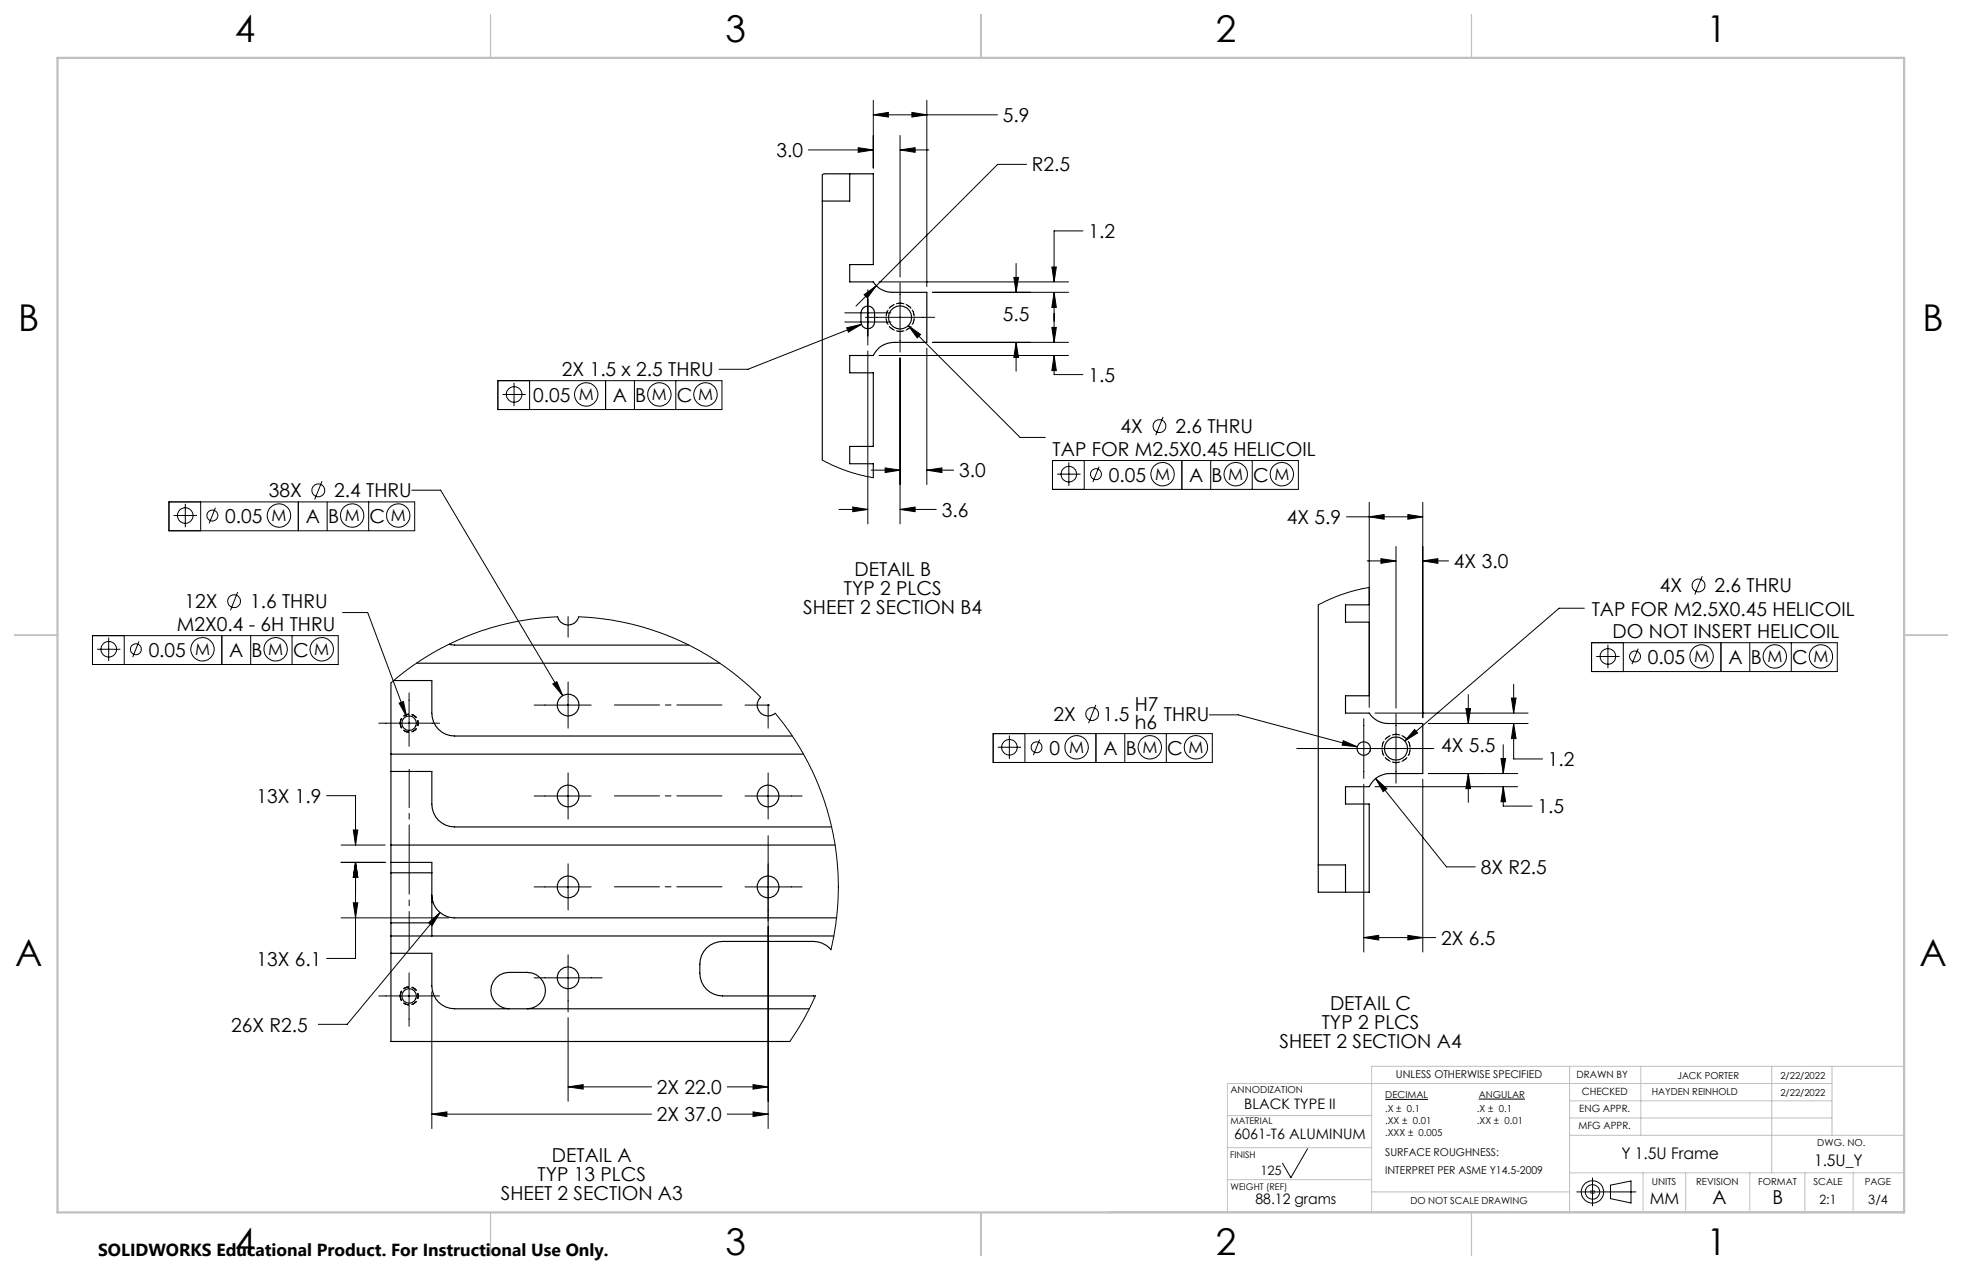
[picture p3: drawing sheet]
<svg xmlns="http://www.w3.org/2000/svg" width="432mm" height="279mm" viewBox="0 0 432 279" stroke-linecap="round" stroke-linejoin="round" font-family="sans-serif">
<g fill="none" stroke="#000" stroke-width=".22">
<path d="M177.9 33h14.3M181.4 38.2l-.4 .2M188.9 32.5l3.3 .5-3.3 .5zM192.2 25.3l3.3-.6v1.1zM192.2 22.1v14.9M192.2 25.3h27.3M198.1 33l3.3-.5v1zM198.1 29.8v31.1M198.1 33h6.3M200.7 24.7l3.3 .6-3.3 .5zM204 22.1v40.9M225.9 36.2h-6.3l-31.2 31.1"/>
<path d="M223.6 58v6.3M231.5 58.7h1l-.5 3.3zM238.3 50.8h-6.3v11.2M185.9 70.8h10.2M185.9 68.8h10.2M186.3 72.1l3.3-.7-2.9 1.7zM189.6 71.4l-25 9.8h-6.3M190.2 64.8l2.7-1.9-2 2.6zM190.5 69.8h15.2M191 77.2v38.1M191 63.7v12.2M193.5 62h41.7"/>
<path d="M193.5 78.2h41.7M198.1 62.2v15.3M198.1 78.7v36.6M199.9 71.6l2.7 2-.7 .7zM199.9 71.6l24.6 24.6h5.5M204 76.6v30M205.2 64.3h30M205.2 75.3h30M223.1 61h1.1l-.6 3.3zM223.6 75.3l.6 3.3h-1.1zM223.6 75.3v6.4M231.5 72h1l-.5 3.3z"/>
<path d="M232 64.3l.5 3.3h-1zM232 78.2l.5 3.3h-1zM232 64.3v11M232 78.2v4.2h6.3M109.6 83.7h49.3v6.4h-49.3zM110.6 86.8h5.1M113.1 84.2v5.2M116.6 83.7v6.4M133.3 83.7v6.4M139.6 83.7v6.4M148.7 83.7v6.4M256 91.7l-1.6 4"/>
<path d="M37.2 110.4h54.1v6.4h-54.1zM38.2 113.4h5.2M40.8 110.8v5.2M44.2 110.4v6.4M47.4 111.7l-1.4 3.4M65.7 110.4v6.4M70.9 105.9l-1.6 4M72 110.4v6.4M81.1 110.4v6.4M90.6 107.8h6.4l26.8 45.2M181 101.2l2.1 1.1 3.1 1.3 3 .9 3 .6M184.6 112.1h6.4"/>
<path d="M187.7 111.5l3.3 .6-3.3 .5zM191.7 103.4h6.4M194.8 102.9l3.3 .5-3.3 .6zM198.1 112.1l3.3-.6v1.1zM198.1 112.1h8M204 103.4l3.3-.5v1.1zM204 103.4h5.9M231.6 101.3h54.1v6.4h-54.1zM232.7 104.3h5.1M235.2 101.7v5.2M238.6 101.3v6.4M241.9 102.6l-1.4 3.4"/>
<path d="M260.1 101.3v6.4M266.5 101.3v6.4M275.6 101.3v6.4M296.3 113.7h16.8M301.3 113.7l3.3-.5v1zM301.3 110.5v45.1M309.8 113.2l3.3 .5-3.3 .5zM313.1 110.5v47.4M20.4 139.8h54v6.4h-54zM27.3 139.8v6.4M48.8 139.8v6.4M52.3 130.2l-1.6 4.1"/>
<path d="M55.2 139.8v6.4M64.3 139.8v6.4M75.4 134.8h5.5l8.6 22.8M122.7 135.7l-4.8 .4-5.1 .8-4.9 1.2-4.9 1.8-4 1.7-4 2.2-4.4 2.8-4.6 3.6M125 135.6v4.6M127.4 135.7l5.3 .4 6 1.1 5.3 1.5 5.6 2.3 5 2.5 3.9 2.5 4.1 3 4.8 4.4M300.9 123.4h6.3M301.3 129.2l-3.1 .7-3.1 .9-5 2.3M303.9 122.9l3.3 .5-3.3 .5zM307.2 120.2v35.6M313.1 123.4l3.3-.5v1zM313.1 123.4h5.7"/>
<path d="M348.7 133.8h-5.6l-33.9 29.2M374.6 126.8l-1.6 4M21.4 142.8h5.1M23.9 140.3v5.1M30.6 141.1l-1.4 3.5M83.4 159.1h13.3M87.8 154.7l1-.4 .7 3.3zM90 152.4v11.8M117.5 155.1h12.6M121.7 150.5l.9-.5 1.2 3zM125 150v10.2M164 155.1h5.1"/>
<path d="M169.1 155.1v5.1M169.1 155.1h.1M170.6 156.9l2 2.5 2.4 3.5 2.9 4.9 1.5 3.2 1.5 3.8 2 6.5 1.2 6.6 .4 6.1-.1 4.2-.3 3.5-.6 4.5-.6 2.8M241.2 155.1l-1.6 4M266.2 157.3h6.3l26.2 7M300.1 158.1v13.2M302.6 156.9h33.7M307.2 157.1v15.2M314.4 159.2h21.9M322.6 155.9h1l-.5 3.3zM323.1 152.8v6.4M332.6 153.6h1.1l-.6 3.3z"/>
<path d="M333.1 159.2l.6 3.3h-1.1zM333.1 159.2v7.8h6.4M333.1 150.5v6.4M350.3 141.4h54.1v6.3h-54.1zM351.3 144.4h5.1M353.9 141.9v5.1M357.3 141.4v6.3M360.5 142.7l-1.3 3.4M378.7 141.4v6.3M385.1 141.4v6.3M394.2 141.4v6.3M71.9 175h6.3v10.9"/>
<path d="M117.5 175.1h12.6M125 170v10.2M164 175.1h12.5M169.1 170v10.2M218.6 161.4h48.2v6.3h-48.2zM219.6 164.4h5.1M222.1 161.8v5.2M225.6 161.4v6.3M228.8 162.7l-1.4 3.4M241.2 161.4v6.3M247.5 161.4v6.3M256.7 161.4v6.3"/>
<path d="M285.4 164.7h30.2M295.6 162.9l3.1 1.4-3.3-.4zM300.1 172.5v36.9M302.6 173.1h31.4M302.8 171.3l2.4 2.2-.8 .7zM302.8 171.3l15.5 19.4h6.4M311.3 160.5l.7 .8-2.8 1.7zM313.1 171.4v38M314.4 170.2h19.6M323.1 170.2l.5 3.3h-1zM323.1 170.2v6.3M330.3 166.9h1.1l-.6 3.3z"/>
<path d="M330.8 173.1l.6 3.3h-1.1zM330.8 173.1v4.2h6.4M330.8 163.8v6.4M75.1 189.7h9.7M75.1 185.9h9.7M77.8 198.6h.9l-.5 3.3zM77.8 182.6h.9l-.5 3.3zM78.2 189.7l.5 3.3h-.9zM78.2 189.7v21.2h-6.3M117.5 195.1h12.6M125 190v10.2M164 195.1h12.5"/>
<path d="M169.1 183.9v64.4M75.1 201.9h23.7M83.4 219.1h13.3M90 214v11.8M94.3 203l2.5-2.2-1.7 2.8zM95 218.2v30.1M96.8 200.8l-20.4 24.6h-6.3M117.5 215.1h15M125 210v12.6M179.5 219.1l-2.7 5.2-3 4.8M300.1 206.3l3.3-.5v1zM300.1 206.3h15.9"/>
<path d="M309.8 205.8l3.3 .5-3.3 .5zM125 239.1l3.3-.5v1zM125 223.9v18.4M125 239.1h18.4M160.1 239.1h9M165.7 238.6l3.4 .5-3.4 .5zM95 245.1l3.4-.5v1zM95 245.1h48.4M160.1 245.1h9M165.7 244.6l3.4 .5-3.4 .5zM287.8 252.7l-3.7 6.4-1.8-3.2M304.9 241.9h9.4"/>
<path d="M325.4 241.8h10.2M350.5 259.2v6.1M347 262.2h13M350.1 261.9l.7 .7M350.8 261.9l-.7 .7M354.4 260.7l4.6-.9v4.9l-4.6-1z"/>
<circle cx="113.2" cy="86.8" r="1.71"/>
<circle cx="129" cy="86.8" r="2.57"/>
<circle cx="145.1" cy="86.8" r="2.58"/>
<circle cx="155.3" cy="86.8" r="2.57"/>
<circle cx="255.2" cy="93.7" r="1.4"/>
<circle cx="40.8" cy="113.4" r="1.71"/>
<circle cx="46.8" cy="113.4" r="1.19"/>
<circle cx="61.4" cy="113.4" r="2.57"/>
<circle cx="70.1" cy="107.9" r="1.41"/>
<circle cx="77.5" cy="113.4" r="2.57"/>
<circle cx="87.6" cy="113.4" r="2.57"/>
<circle cx="235.2" cy="104.3" r="1.72"/>
<circle cx="241.2" cy="104.3" r="1.2"/>
<circle cx="255.9" cy="104.3" r="2.58"/>
<circle cx="272" cy="104.3" r="2.57"/>
<circle cx="282.1" cy="104.3" r="2.57"/>
<circle cx="51.5" cy="132.3" r="1.4"/>
<circle cx="373.8" cy="128.8" r="1.4"/>
<circle cx="23.9" cy="142.8" r="1.71"/>
<circle cx="29.9" cy="142.9" r="1.2"/>
<circle cx="44.6" cy="142.8" r="2.57"/>
<circle cx="60.7" cy="142.8" r="2.58"/>
<circle cx="70.8" cy="142.8" r="2.57"/>
<circle cx="240.4" cy="157.1" r="1.42"/>
<circle cx="353.9" cy="144.4" r="1.72"/>
<circle cx="359.8" cy="144.4" r="1.2"/>
<circle cx="374.5" cy="144.4" r="2.58"/>
<circle cx="390.6" cy="144.4" r="2.57"/>
<circle cx="400.8" cy="144.4" r="2.58"/>
<circle cx="222.2" cy="164.4" r="1.72"/>
<circle cx="228.1" cy="164.4" r="1.2"/>
<circle cx="237" cy="164.4" r="2.58"/>
<circle cx="253.1" cy="164.4" r="2.57"/>
<circle cx="263.2" cy="164.4" r="2.58"/>
<circle cx="350.5" cy="262.2" r="2.45"/>
<circle cx="350.5" cy="262.2" r="1.59"/>
</g>
<g fill="none" stroke="#c0c0c0" stroke-width=".22">
<path d="M345.4 234.6v32M361.1 234.6v15.2M389.9 234.6v23.4M403.2 234.6v15.2M403.2 238.4h-133.1v28.2M270.1 245.4h31.8M270.1 252.5h31.8M270.1 259.5h31.8M345.4 249.8h73.5M345.4 258h73.5M345.4 242.2h57.8M345.4 246h57.8"/>
<path d="M361.6 258v8.6M371 258v8.6M385.1 258v8.6M397.2 258v8.6M407.8 258v8.6M243.9 266.6h175M301.9 262.2h43.5M350 262.2h1M350.1 261.9l.7 .7M350.5 261.7v1M350.8 261.9l-.7 .7M418.9 265.1v-30.5h-117v32"/>
</g>
<path d="M88.1 159.1a2 2 0 0 0 2.7 1.8 2 2 0 0 0 .7-3.2 2 2 0 0 0-3.3 .6l-.1 .8M88.1 219.1a2 2 0 0 0 2.7 1.8 2 2 0 0 0 .7-3.2 2 2 0 0 0-3.3 .6l-.1 .8" fill="none" stroke="#000" stroke-width=".22" stroke-dasharray="1.3 .6" stroke-dashoffset=".1" stroke-linecap="butt"/>
<path d="M198.1 73a3.1 3.1 0 0 1-2.9-4.4 3.1 3.1 0 0 1 5.1-1 3.1 3.1 0 0 1-1 5.1l-1.2 .3M198.1 66.7a3.1 3.1 0 0 0-2.9 4.3 3.1 3.1 0 0 0 5.1 1 3.1 3.1 0 0 0-1-5.1l-1.2-.2M307.3 167.8a3.1 3.1 0 0 1-3-4.3 3.1 3.1 0 0 1 5.2-1.1 3.1 3.1 0 0 1-1 5.2l-1.2 .2M307.3 161.5a3.1 3.1 0 0 0-3 4.4 3.1 3.1 0 0 0 5.2 1 3.1 3.1 0 0 0-1-5.1l-1.2-.3" fill="none" stroke="#000" stroke-width=".22" stroke-dasharray="1.3 .6" stroke-dashoffset=".3" stroke-linecap="butt"/>
<path d="M418.9 234.6v32" fill="none" stroke="#c0c0c0" stroke-width=".22" stroke-dasharray="15.2 1.3 1.3 1.3" stroke-dashoffset="1.2"/>
<path d="M108 3.2v9.5M215.9 3.2v9.5M323.8 3.2v9.5M3.1 139.7h9.6M419.1 139.7h9.5M108 266.7v9.6M215.9 266.7v9.6M323.8 266.7v9.6" fill="none" stroke="#c0c0c0" stroke-width=".25"/>
<path d="M12.7 12.7h406.4v254h-406.4z" fill="none" stroke="#c0c0c0" stroke-width=".5"/>
<path d="M90.1 208.9v-39.6" fill="none" stroke="#000" stroke-width=".22" stroke-dasharray="15.2 1.3 1.3 1.3" stroke-dashoffset="6.8"/>
<path d="M135.2 155.1h23.7M135.2 175.1h23.7M135.2 195.1h23.7" fill="none" stroke="#000" stroke-width=".22" stroke-dasharray="15.2 1.3 1.3 1.3" stroke-dashoffset="5.3"/>
<path d="M125 239.1l3.3-.5v1zM165.7 238.6l3.4 .5-3.4 .5zM95 245.1l3.4-.5v1zM165.7 244.6l3.4 .5-3.4 .5zM77.8 198.6h.9l-.5 3.3zM78.2 189.7l.5 3.3h-.9zM78.2 189.7l.5 3.3h-.9zM77.8 182.6h.9l-.5 3.3zM94.3 203l.8 .6 1.7-2.8zM121.7 150.5l2.1 2.5-1.2-3zM87.8 154.7l1.7 2.9-.7-3.3zM309.8 113.2l3.3 .5-3.3 .5zM301.3 113.7l3.3-.5v1zM303.9 122.9l3.3 .5-3.3 .5zM313.1 123.4l3.3-.5v1zM322.6 155.9h1l-.5 3.3zM323.1 170.2l.5 3.3h-1zM302.8 171.3l1.6 2.9 .8-.7zM295.6 162.9l-.2 1 3.3 .4zM300.1 206.3l3.3-.5v1zM309.8 205.8l3.3 .5-3.3 .5zM311.3 160.5l-2.1 2.5 2.8-1.7zM332.6 153.6h1.1l-.6 3.3zM333.1 159.2l.6 3.3h-1.1zM330.8 173.1l.6 3.3h-1.1zM330.3 166.9h1.1l-.6 3.3zM223.1 61h1.1l-.6 3.3zM223.6 75.3l.6 3.3h-1.1zM232 64.3l.5 3.3h-1zM231.5 58.7h1l-.5 3.3zM232 78.2l.5 3.3h-1zM231.5 72h1l-.5 3.3zM192.2 25.3l3.3-.6v1.1zM200.7 24.7l3.3 .6-3.3 .5zM198.1 33l3.3-.5v1zM188.9 32.5l3.3 .5-3.3 .5zM187.7 111.5l3.3 .6-3.3 .5zM198.1 112.1l3.3-.6v1.1zM194.8 102.9l3.3 .5-3.3 .6zM204 103.4l3.3-.5v1.1zM199.9 71.6l2 2.7 .7-.7zM186.3 72.1l.4 1 2.9-1.7zM190.2 64.8l.7 .7 2-2.6z" fill="#000"/>
<g fill="none" stroke="#000" stroke-width=".25">
<path d="M181 38.4v5.8M181.4 38.2h10.8v20h-5.2v3.8h5.2a4.9 4.9 0 0 0 4.2 2.3h7.6v11h-7.3a4.9 4.9 0 0 0-4.5 2.9h-5.2v3.8h5.2v16.2h-5.2v3.8h5.2v3.1M187 38.2v6h-6M181 44.2v57M189.9 67.8a1.49 1.49 0 0 1 1.7-.3 1.49 1.49 0 0 1 .9 1.3v2a1.5 1.5 0 0 1-1.5 1.5 1.5 1.5 0 0 1-1.5-1.5v-2zM122.7 135.7a2.37 2.37 0 0 0 2.3 1.8 2.37 2.37 0 0 0 2.4-1.8M290.1 133.1v57.2M301.3 129.2v3.9h-5.2v3.8h5.2v16.2h-5.2v3.8h5.2a4.9 4.9 0 0 0 4.2 2.3h7.6v11h-7.2a4.9 4.9 0 0 0-4.6 2.9h-5.2v3.8h5.2v19.4h-11.2v-6M86 150.2v39.5M86.6 149.7h8.4v7.2a5 5 0 0 0 5 5h74.4M91.7 145.9h66.7M98.8 141.7l1.2 .2h51.6"/>
<path d="M167.4 153.4a2.39 2.39 0 0 0-.1 3.3 2.39 2.39 0 0 0 3.3 .2M86 169.7h9v7.2a5 5 0 0 0 5 5h83M86 165.9h90.8M86 189.7v2.3M86 189.7h9v2.3M86 192v11M86 192h9M86 185.9h97.8M95 196.9l.2 1.5M95 198.4h.2a5.1 5.1 0 0 0 4.8 3.5h84.1M95 192v11M290.1 190.3h6v6"/>
<path d="M86 203v2.9M86 209.7h9v7.2a5 5 0 0 0 5 5h78.1M86 205.9v23.2h87.8M86 203h9M86 205.9h97.5M95 203v2.9M182.9 209a4.8 4.8 0 0 0-3.9-1.9h-20a5 5 0 0 0-5 5 6.5 6.5 0 0 0 1.5 5.6 5.2 5.2 0 0 0 3.5 1.4h20.5M112 221.9a4 4 0 0 1-4-4 4 4 0 0 1 4-4h4a4 4 0 0 1 4.1 4 4 4 0 0 1-4.1 4"/>
<circle cx="198.1" cy="69.8" r="2.54"/>
<circle cx="90" cy="159.1" r="1.61"/>
<circle cx="125" cy="155.1" r="2.41"/>
<circle cx="125" cy="175.1" r="2.41"/>
<circle cx="169" cy="175.1" r="2.4"/>
<circle cx="300.1" cy="164.7" r="1.49"/>
<circle cx="307.2" cy="164.7" r="2.54"/>
<circle cx="125" cy="195.1" r="2.41"/>
<circle cx="169" cy="195.1" r="2.4"/>
<circle cx="90" cy="219.1" r="1.6"/>
<circle cx="125" cy="215.1" r="2.41"/>
</g>
<g font-size="8.1">
<text x="51.7" y="9.3">4</text>
<text x="159.7" y="9.3">3</text>
<text x="267.6" y="9.3">2</text>
<text x="375.6" y="9.3">1</text>
<text x="4" y="72.8">B</text>
<text x="423.1" y="72.8">B</text>
<text x="3.3" y="212.5">A</text>
<text x="422.4" y="212.5">A</text>
<text x="51.7" y="276">4</text>
<text x="159.7" y="276">3</text>
<text x="267.6" y="276">2</text>
<text x="375.6" y="276">1</text>
</g>
<g font-size="4.2">
<text x="220.7" y="26.8">5.9</text>
<text x="170.9" y="34.6">3.0</text>
<text x="227.1" y="37.7">R2.5</text>
<text x="239.5" y="52.4">1.2</text>
<text x="220.7" y="70.6">5.5</text>
<text x="123.7" y="82.8">2X 1.5 x 2.5 THRU</text>
<text x="117.3" y="88.5">0.05</text>
<text x="134.9" y="88.5">A</text>
<text x="139.8" y="88.5">B</text>
<text x="148.9" y="88.5">C</text>
<text x="239.5" y="84">1.5</text>
<text x="246.6" y="95.3">4X</text>
<text x="258.7" y="95.3">2.6 THRU</text>
<text x="231.7" y="100.4">TAP FOR M2.5X0.45 HELICOIL</text>
<text x="211.1" y="105">3.0</text>
<text x="244" y="106.1">0.05</text>
<text x="261.7" y="106.1">A</text>
<text x="266.7" y="106.1">B</text>
<text x="275.8" y="106.1">C</text>
<text x="59.2" y="109.4">38X</text>
<text x="73.6" y="109.4">2.4 THRU</text>
<text x="207.3" y="113.7">3.6</text>
<text x="49.6" y="115.2">0.05</text>
<text x="67.3" y="115.2">A</text>
<text x="72.2" y="115.2">B</text>
<text x="81.3" y="115.2">C</text>
<text x="283.2" y="115.3">4X 5.9</text>
<text x="320" y="125">4X 3.0</text>
<text x="185.7" y="131">TYP 2 PLCS</text>
<text x="188" y="126.8">DETAIL B</text>
<text x="365.3" y="130.3">4X</text>
<text x="377.3" y="130.3">2.6 THRU</text>
<text x="40.6" y="133.8">12X</text>
<text x="55" y="133.8">1.6 THRU</text>
<text x="176.8" y="135.1">SHEET 2 SECTION B4</text>
<text x="350.3" y="135.4">TAP FOR M2.5X0.45 HELICOIL</text>
<text x="38.9" y="138.9">M2X0.4 - 6H THRU</text>
<text x="354.9" y="140.5">DO NOT INSERT HELICOIL</text>
<text x="32.7" y="144.6">0.05</text>
<text x="50.4" y="144.6">A</text>
<text x="55.4" y="144.6">B</text>
<text x="64.5" y="144.6">C</text>
<text x="362.7" y="146.2">0.05</text>
<text x="380.4" y="146.2">A</text>
<text x="385.3" y="146.2">B</text>
<text x="394.4" y="146.2">C</text>
<text x="231.8" y="158.6">2X</text>
<text x="242.7" y="158.6">1.5</text>
<text x="249.8" y="156.3">H7</text>
<text x="249.8" y="160.5">h6</text>
<text x="256.2" y="158.6">THRU</text>
<text x="231" y="166.1">0</text>
<text x="242.8" y="166.1">A</text>
<text x="247.7" y="166.1">B</text>
<text x="256.9" y="166.1">C</text>
<text x="317.2" y="165.5">4X 5.5</text>
<text x="340.7" y="168.6">1.2</text>
<text x="56.4" y="176.6">13X 1.9</text>
<text x="338.4" y="178.9">1.5</text>
<text x="325.9" y="192.3">8X R2.5</text>
<text x="317.2" y="207.9">2X 6.5</text>
<text x="56.4" y="212.4">13X 6.1</text>
<text x="50.8" y="226.9">26X R2.5</text>
<text x="290.9" y="226.4">TYP 2 PLCS</text>
<text x="292.7" y="222.2">DETAIL C</text>
<text x="281.6" y="230.6">SHEET 2 SECTION A4</text>
<text x="144.6" y="240.7">2X 22.0</text>
<text x="144.6" y="246.7">2X 37.0</text>
<text x="121.5" y="255.6">DETAIL A</text>
<text x="110.2" y="263.9">SHEET 2 SECTION A3</text>
<text x="118.3" y="259.8">TYP 13 PLCS</text>
<text x="376.9" y="265">A</text>
<text x="390.1" y="265">B</text>
</g>
<text font-size="3.8" x="21.6" y="276.3">SOLIDWORKS Educational Product. For Instructional Use Only.</text>
<g font-size="3.6">
<text x="127.4" y="88">M</text>
<text x="143.5" y="88">M</text>
<text x="153.6" y="88">M</text>
<text x="254.2" y="105.6">M</text>
<text x="270.3" y="105.6">M</text>
<text x="280.5" y="105.6">M</text>
<text x="59.8" y="114.7">M</text>
<text x="75.9" y="114.7">M</text>
<text x="86" y="114.7">M</text>
<text x="42.9" y="144.1">M</text>
<text x="59" y="144.1">M</text>
<text x="69.2" y="144.1">M</text>
<text x="372.9" y="145.7">M</text>
<text x="389" y="145.7">M</text>
<text x="399.1" y="145.7">M</text>
<text x="235.3" y="165.7">M</text>
<text x="251.4" y="165.7">M</text>
<text x="261.6" y="165.7">M</text>
</g>
<g font-size="3.5">
<text x="356.8" y="255">Y 1.5U Frame</text>
<text x="399.2" y="256.5">1.5U_Y</text>
<text x="363.1" y="265">MM</text>
</g>
<g font-size="3.2">
<text x="273.9" y="244">BLACK TYPE II</text>
<text x="271.6" y="250.7">6061-T6 ALUMINUM</text>
<text x="276.3" y="265">88.12 grams</text>
</g>
<g font-size="2.8">
<text x="277.4" y="258.5">125</text>
<text x="400.5" y="265">2:1</text>
<text x="411.2" y="265">3/4</text>
</g>
<g font-size="2.4">
<text x="307.2" y="237.2">UNLESS OTHERWISE SPECIFIED</text>
<text x="304.8" y="254.3">SURFACE ROUGHNESS:</text>
<text x="304.8" y="258.2">INTERPRET PER ASME Y14.5-2009</text>
</g>
<g font-size="2.2">
<text x="347" y="237.2">DRAWN BY</text>
<text x="347.6" y="244.7">ENG APPR.</text>
<text x="348.1" y="240.9">CHECKED</text>
<text x="347.4" y="248.4">MFG APPR.</text>
</g>
<g font-size="2.1">
<text x="369.2" y="237.4">JACK PORTER</text>
<text x="391.8" y="237.4">2/22/2022</text>
<text x="270.8" y="240.4">ANNODIZATION</text>
<text x="304.8" y="244.7">.X ± 0.1</text>
<text x="304.9" y="241.6">DECIMAL</text>
<text x="325" y="244.7">.X ± 0.1</text>
<text x="325.4" y="241.6">ANGULAR</text>
<text x="363.5" y="240.9">HAYDEN REINHOLD</text>
<text x="391.8" y="241.1">2/22/2022</text>
<text x="304.8" y="247.4">.XX ± 0.01</text>
<text x="304.8" y="249.9">.XXX ± 0.005</text>
<text x="325" y="247.3">.XX ± 0.01</text>
<text x="400" y="252.1">DWG. NO.</text>
<text x="363.5" y="260.7">UNITS</text>
<text x="373.3" y="260.7">REVISION</text>
<text x="386.9" y="260.7">FORMAT</text>
<text x="399.1" y="260.7">SCALE</text>
<text x="410.4" y="260.7">PAGE</text>
<text x="310.4" y="265">DO NOT SCALE DRAWING</text>
</g>
<g font-size="2">
<text x="270.8" y="247.3">MATERIAL</text>
<text x="270.7" y="254.8">FINISH</text>
<text x="270.8" y="261.9">WEIGHT (REF)</text>
</g>
</svg>
